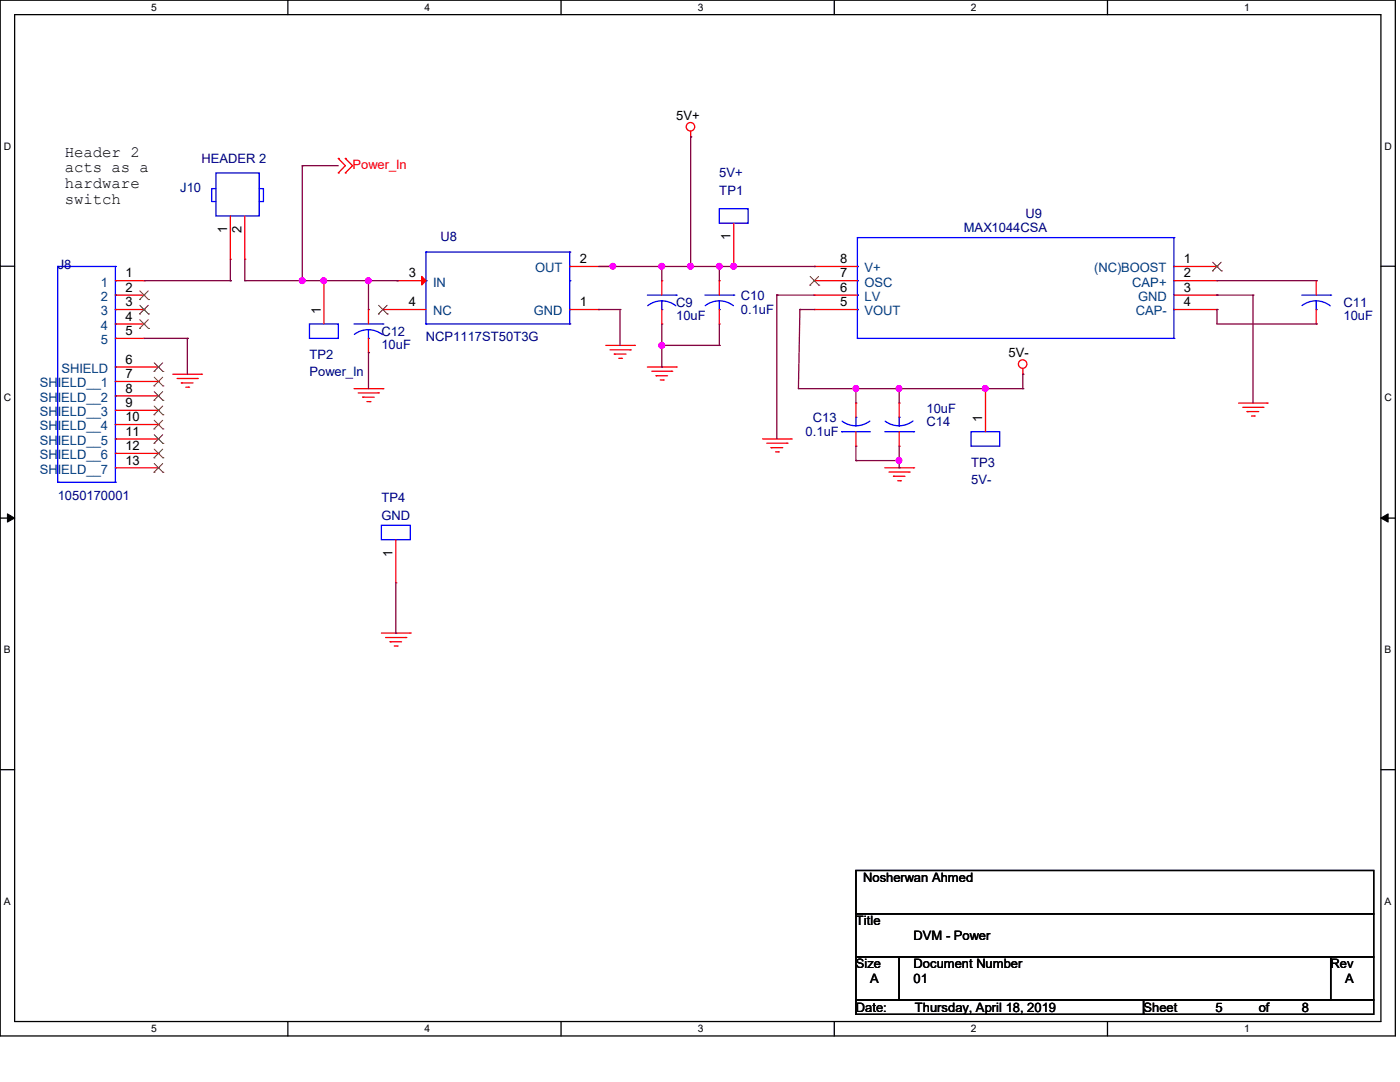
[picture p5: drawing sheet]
<svg xmlns="http://www.w3.org/2000/svg" width="279mm" height="216mm" viewBox="0 0 279 216" stroke-linecap="round" stroke-linejoin="round" font-family="sans-serif">
<path d="M0 0h278.5v206.7h-278.5zM2.9 2.9h272.7v200.9h-272.7z" fill="none" stroke="#000" stroke-width=".25"/>
<g fill="#fff">
<path d="M30.2 .3h1.1v2.3h-1.1z"/>
<path d="M30.2 204.1h1.1v2.3h-1.1z"/>
</g>
<path d="M57.4 0v2.9M57.4 203.8v2.9" fill="none" stroke="#000" stroke-width=".25"/>
<g fill="#fff">
<path d="M84.7 .3h1.1v2.3h-1.1z"/>
<path d="M84.7 204.1h1.1v2.3h-1.1z"/>
</g>
<path d="M112 0v2.9M112 203.8v2.9" fill="none" stroke="#000" stroke-width=".25"/>
<g fill="#fff">
<path d="M139.2 .3h1.1v2.3h-1.1z"/>
<path d="M139.2 204.1h1.1v2.3h-1.1z"/>
</g>
<path d="M166.5 0v2.9M166.5 203.8v2.9" fill="none" stroke="#000" stroke-width=".25"/>
<g fill="#fff">
<path d="M193.8 .3h1.1v2.3h-1.1z"/>
<path d="M193.8 204.1h1.1v2.3h-1.1z"/>
</g>
<path d="M221 0v2.9M221 203.8v2.9" fill="none" stroke="#000" stroke-width=".25"/>
<g fill="#fff">
<path d="M248.3 .3h1.1v2.3h-1.1z"/>
<path d="M248.3 204.1h1.1v2.3h-1.1z"/>
<path d="M.8 28h1.4v2.3h-1.4z"/>
<path d="M276.3 28h1.4v2.3h-1.4z"/>
<path d="M.8 78.2h1.4v2.3h-1.4z"/>
<path d="M276.3 78.2h1.4v2.3h-1.4z"/>
</g>
<path d="M0 53.1h2.9M275.6 53.1h2.9" fill="none" stroke="#000" stroke-width=".25"/>
<g fill="#fff">
<path d="M.8 128.5h1.3v2.2h-1.3z"/>
<path d="M276.3 128.5h1.3v2.2h-1.3z"/>
</g>
<path d="M0 103.4h2.9M275.6 103.4h2.9" fill="none" stroke="#000" stroke-width=".25"/>
<path d="M1.5 102.5l1.4 .9-1.4 .8zM275.6 103.4l1.4-.9v1.7z" fill="#000" stroke="#000" stroke-width=".2"/>
<g fill="#fff">
<path d="M.8 178.7h1.3v2.2h-1.3z"/>
<path d="M276.3 178.7h1.3v2.2h-1.3z"/>
</g>
<path d="M0 153.6h2.9M275.6 153.6h2.9M170.8 173.7h103.4v8.6h-103.4zM170.8 182.3h103.4v8.6h-103.4zM170.8 190.9h8.7v8.6h-8.7zM170.8 199.5h57.4v2.9h-57.4zM179.5 190.9h86.1v8.6h-86.1zM228.2 199.5h46v2.9h-46zM265.6 190.9h8.6v8.6h-8.6z" fill="none" stroke="#000" stroke-width=".25"/>
<g fill="none" stroke="#f00" stroke-width=".25">
<path d="M67.5 34.5h.1M67.5 31.6h.1M67.5 31.6l1.4 1.5-1.4 1.4M68.9 34.5h.1M68.9 31.6h.1M68.9 31.6l1.5 1.5-1.5 1.4M137.8 27.3h.1M137.8 26.2v1.1M23 56h5.7M23 58.9h5.7M28.7 56h.1M28.7 58.9h.1"/>
<path d="M46 51.7h.1M46 43.1v8.6M48.9 51.7h.1M48.9 43.1v8.6M64.6 56h.1M64.6 56v8.6M79.2 56h.1M79.2 56h5.8M113.7 53.2h8.6M122.3 53.2h.1M132.1 56h.1M132.1 56v2.9"/>
<path d="M143.6 56h.1M143.6 56v2.9M146.4 53.2h.1M146.4 44.5v8.7M162.5 58.9h.1M162.5 56h.1M162.5 53.2h.1M162.5 56h8.6M162.5 58.9h8.6M162.5 53.2h8.6M234.3 56h8.6M234.3 58.9h8.6"/>
<path d="M234.3 53.2h8.6M242.9 53.2h.1M242.9 56h.1M242.9 58.9h.1M262.7 56h.1M262.7 56v2.9M23 73.2h8.6M23 76.1h8.6M23 79h8.6M23 61.8h5.7M23 64.6h5.7M23 67.5h5.7"/>
<path d="M28.7 61.8h.1M28.7 64.6h.1M28.7 67.5h.1M31.6 76.1h.1M31.6 73.2h.1M31.6 79h.1M34.5 74.7h5.7M35.3 75.5h4.1M36.2 76.4h.1M36.2 76.4h2.3M37.1 77.3h.5M37.6 77.3h.1"/>
<path d="M39.4 75.5h.1M40.2 74.7h.1M70.7 77.6h5.7M71.5 78.4h4M72.4 79.2h.1M72.4 79.2h2.3M73.5 61.8h.1M73.5 70.4h.1M73.5 61.8v2.8M73.5 67.5v2.9M75.5 78.4h.1M76.4 77.6h.1"/>
<path d="M76.4 61.8h.1M76.4 61.8h8.6M113.7 61.8h5.8M119.5 61.8h.1M120.9 68.9h5.7M121.8 69.8h4M122.6 70.7h.1M122.6 70.7h2.3M123.5 71.5h.5M124 71.5h.1M125.8 69.8h.1M126.6 68.9h.1"/>
<path d="M129.2 73.2h5.8M130.1 74.1h4M130.9 75h.1M130.9 75h2.3M131.8 75.8h.6M132.1 64.6h.1M132.1 61.8v2.8M132.4 75.8h.1M134.1 74.1h.1M135 73.2h.1M143.6 64.6h.1M143.6 61.8v2.8"/>
<path d="M162.5 61.8h.1M162.5 61.8h8.6M196.7 77.6h.1M196.7 77.6v8.5M204.1 74.7h.1M204.1 73.5v1.2M234.3 61.8h8.6M242.9 61.8h.1M262.7 64.6h.1M262.7 61.8v2.8M23 87.6h8.6M23 93.3h8.6"/>
<path d="M23 90.5h8.6M23 84.7h8.6M23 81.9h8.6M31.6 90.5h.1M31.6 87.6h.1M31.6 84.7h.1M31.6 81.9h.1M31.6 93.3h.1M73.2 80.1h.6M73.8 80.1h.1M152.2 87.6h5.7M153 88.4h4.1"/>
<path d="M153.9 89.3h.1M153.9 89.3h2.3M154.8 90.2h.5M155.3 90.2h.1M157.1 88.4h.1M157.9 87.6h.1M170.8 89h.1M170.8 80.4h.1M170.8 80.4v2.9M170.8 86.1v2.9M176.6 93.3h5.7M177.4 94.2h4"/>
<path d="M178.3 95h.1M178.3 95h2.3M179.2 95.9h.5M179.5 89h.1M179.5 80.4h.1M179.5 80.4v2.9M179.5 86.1v2.9M179.7 95.9h.1M181.4 94.2h.1M182.3 93.3h.1M247.2 80.4h5.7M248 81.3h4.1"/>
<path d="M248.9 82.1h.1M248.9 82.1h2.3M249.8 83h.5M250.3 83h.1M252.1 81.3h.1M252.9 80.4h.1M79 116.3h.1M79 107.7v8.6M76.1 126.3h5.8M77 127.2h4M77.9 128.1h.1M77.9 128.1h2.2"/>
<path d="M78.7 128.9h.5M79.2 128.9h.1M81 127.2h.1M81.9 126.3h.1"/>
<circle cx="137.8" cy="25.3" r=".85"/>
<circle cx="204.1" cy="72.6" r=".85"/>
</g>
<g fill="none" stroke="#00f" stroke-width=".25">
<path d="M43.1 34.5h8.6v8.6h-8.6zM43.1 37.6h-.9v2.6h.9M51.7 37.6h.9v2.6h-.9M11.5 53.2h.1M11.5 53.2v43M11.5 53.2h11.5M23 53.2h.1M23 56h.1M23 58.9h.1M23 53.2v43M85 50.3h.1M85 56h.1"/>
<path d="M85 50.3v14.3M85 50.3h28.7M113.7 50.3h.1M113.7 53.2h.1M113.7 56h.1M113.7 50.3v14.3M129.2 58.9h5.8M135 58.9h.1M140.7 58.9h5.7M143.6 41.7h5.7v2.8h-5.7zM146.4 58.9h.1M171.1 47.4h.1"/>
<path d="M171.1 58.9h.1M171.1 56h.1M171.1 53.2h.1M171.1 47.4v20.1M171.1 47.4h63.2M234.3 47.4h.1M234.3 53.2h.1M234.3 56h.1M234.3 58.9h.1M234.3 47.4v20.1M259.8 58.9h5.8M265.6 58.9h.1"/>
<path d="M23 61.8h.1M23 64.6h.1M23 67.5h.1M23 73.2h.1M23 76.1h.1M23 79h.1M61.8 64.6h5.7v2.9h-5.7zM70.7 64.6h5.7M73.5 67.5h.1M73.5 65.8l1.5 .2 1.3 .8M73.5 65.8l-1.5 .2-1.3 .7M73.5 65.8v1.7"/>
<path d="M76.4 64.6h.1M85 64.6h.1M85 64.6h28.7M113.7 64.6h.1M113.7 61.8h.1M132.1 61.8h.1M132.1 60l1.5 .3 1.3 .7M132.1 60l-1.5 .3-1.3 .7M132.1 60v1.8M143.6 61.8h.1M143.6 60l1.4 .3 1.4 .7M143.6 60l-1.5 .3-1.4 .7"/>
<path d="M143.6 60v1.8M171.1 67.5h.1M171.1 61.8h.1M171.1 67.5h63.2M234.3 67.5h.1M234.3 61.8h.1M262.7 61.8h.1M262.7 60l1.5 .3 1.3 .7M262.7 60l-1.5 .3-1.4 .7M262.7 60v1.8M11.5 96.2h.1M11.5 96.2h11.5"/>
<path d="M23 96.2h.1M23 81.9h.1M23 84.7h.1M23 87.6h.1M23 90.5h.1M23 93.3h.1M168 86.1h.1M168 86.1h5.7M170.8 83.3h.1M170.8 83.3v1.7M173.6 84a4.6 4.6 0 0 1-5.5 0M176.6 86.1h5.7"/>
<path d="M179.5 83.3h.1M179.5 83.3v1.7M182.2 84l-1.3 .7-1.4 .3-1.5-.3-1.3-.7M182.3 86.1h.1M193.8 86.1h5.7v2.9h-5.7zM76.1 104.8h5.8v2.9h-5.8z"/>
</g>
<g fill="none" stroke="#804000" stroke-width=".2">
<path d="M27.9 59.8h.1M27.9 58l1.7 1.8M29.6 58l-1.7 1.8M29.6 59.8h.1M161.6 56.9h.1M161.7 55.2l1.7 1.7M163.4 55.2l-1.8 1.7M163.4 56.9h.1M242 54.1h.1M242 52.3l1.8 1.8M243.7 52.3l-1.7 1.8M243.8 54.1h.1"/>
<path d="M27.9 62.7h.1M27.9 65.5h.1M27.9 60.9l1.7 1.8M27.9 63.8l1.7 1.7M29.6 60.9l-1.7 1.8M29.6 63.8l-1.7 1.7M29.6 62.7h.1M29.6 65.5h.1M30.7 77h.1M30.7 74.1h.1M30.7 79.9h.1M30.8 75.3l1.7 1.7"/>
<path d="M30.8 72.4l1.7 1.7M30.8 78.1l1.7 1.8M32.5 75.3l-1.8 1.7M32.5 72.4l-1.8 1.7M32.5 78.1l-1.8 1.8M32.5 77h.1M32.5 74.1h.1M32.5 79.9h.1M75.5 62.7h.1M75.6 60.9l1.7 1.8M77.3 60.9l-1.8 1.8M77.3 62.7h.1"/>
<path d="M30.7 91.4h.1M30.7 88.5h.1M30.7 85.6h.1M30.7 82.8h.1M30.7 94.2h.1M30.8 89.6l1.7 1.8M30.8 86.7l1.7 1.8M30.8 83.9l1.7 1.7M30.8 81l1.7 1.8M30.8 92.5l1.7 1.7M32.5 89.6l-1.8 1.8M32.5 86.7l-1.8 1.8"/>
<path d="M32.5 83.9l-1.8 1.7M32.5 81l-1.8 1.8M32.5 92.5l-1.8 1.7M32.5 91.4h.1M32.5 88.5h.1M32.5 85.6h.1M32.5 82.8h.1M32.5 94.2h.1"/>
</g>
<path d="M84.2 55.2l.8 .8-.8 .9z" fill="#f00" stroke="#f00" stroke-width=".25"/>
<g fill="none" stroke="#800040" stroke-width=".25">
<path d="M60.3 33.1h.1M60.3 33.1h7.2M60.3 33.1v22.9M137.8 27.3h.1M137.8 27.3v25.9M28.7 56h17.3M46 56h.1M46 51.7v4.3M48.9 56h.1M48.9 56h30.3M48.9 51.7v4.3M60.3 56h.1"/>
<path d="M64.6 56h.1M73.5 56h.1M73.5 56v5.8M79.2 56h.1M119.5 53.2h43M122.3 53.2h.1M132.1 53.2h.1M132.1 53.2v2.8M137.8 53.2h.1M143.6 53.2h.1M143.6 53.2v2.8M146.4 53.2h.1"/>
<path d="M155 58.9h.1M155 58.9h7.5M155 58.9v28.7M162.5 53.2h.1M242.9 58.9h.1M242.9 56h19.8M242.9 58.9h7.2M250.1 58.9h.1M250.1 58.9v21.5M262.7 56h.1M28.7 67.5h8.7M37.4 67.5h.1"/>
<path d="M37.4 67.5v7.2M73.5 70.4h.1M73.5 70.4v7.2M119.5 61.8h.1M119.5 61.8h4.2M123.7 61.8h.1M123.7 61.8v7.1M132.1 68.9h.1M132.1 73.2h.1M132.1 64.6v8.6M132.1 68.9h11.5M143.6 68.9h.1"/>
<path d="M143.6 64.6v4.3M159.6 61.8h.1M159.6 61.8h2.9M159.6 61.8l-.3 15.8h44.8M170.8 77.6h.1M170.8 77.6v2.8M179.5 77.6h.1M179.5 77.6v2.8M196.7 77.6h.1M204.1 74.7h.1M204.1 77.6h.1M204.1 74.7v2.9"/>
<path d="M242.9 61.8h.1M242.9 61.8v2.8h19.8M262.7 64.6h.1M170.8 91.9h.1M170.8 89v2.9M170.8 91.9h8.7M179.5 91.9h.1M179.5 93.3h.1M179.5 89v4.3M79 116.3v10M79 126.3h.1"/>
</g>
<g fill="#f0f" stroke="#f0f" stroke-width=".25">
<circle cx="132.1" cy="53.1" r=".56"/>
<circle cx="60.3" cy="56" r=".56"/>
<circle cx="64.6" cy="56" r=".55"/>
<circle cx="73.5" cy="56" r=".55"/>
<circle cx="146.4" cy="53.1" r=".56"/>
<circle cx="196.6" cy="77.5" r=".55"/>
<circle cx="122.3" cy="53.1" r=".55"/>
<circle cx="179.4" cy="77.5" r=".55"/>
<circle cx="143.6" cy="53.1" r=".55"/>
<circle cx="137.8" cy="53.1" r=".55"/>
<circle cx="132.1" cy="68.9" r=".56"/>
<circle cx="170.8" cy="77.5" r=".55"/>
<circle cx="179.4" cy="91.9" r=".55"/>
</g>
<g font-size="3.1">
<text x="13" y="31.2">Header 2</text>
<text x="13" y="34.4">acts as a</text>
<text x="13" y="37.5">hardware</text>
<text x="13" y="40.6">switch</text>
</g>
<g font-size="2.6">
<text x="135" y="23.9">5V+</text>
<text x="45.3" y="46.5" transform="rotate(-90 45.3 46.5)">1</text>
<text x="48.2" y="46.5" transform="rotate(-90 48.2 46.5)">2</text>
<text x="145.8" y="48" transform="rotate(-90 145.8 48)">1</text>
<text x="115.7" y="52.5">2</text>
<text x="167.7" y="52.5">8</text>
<text x="236.3" y="52.5">1</text>
<text x="25" y="55.4">1</text>
<text x="25" y="58.3">2</text>
<text x="81.6" y="55.4">3</text>
<text x="167.7" y="58.3">6</text>
<text x="167.7" y="55.4">7</text>
<text x="236.3" y="55.4">2</text>
<text x="236.3" y="58.3">3</text>
<text x="25" y="61.1">3</text>
<text x="25" y="64">4</text>
<text x="64" y="62.7" transform="rotate(-90 64 62.7)">1</text>
<text x="81.6" y="61.1">4</text>
<text x="115.7" y="61.1">1</text>
<text x="167.7" y="61.1">5</text>
<text x="236.3" y="61.1">4</text>
<text x="25" y="66.9">5</text>
<text x="201.3" y="71.2">5V-</text>
<text x="25" y="75.5">7</text>
<text x="25" y="72.6">6</text>
<text x="25" y="81.2">9</text>
<text x="25" y="78.4">8</text>
<text x="25" y="89.8">12</text>
<text x="25" y="87">11</text>
<text x="25" y="84.1">10</text>
<text x="196" y="84.2" transform="rotate(-90 196 84.2)">1</text>
<text x="25" y="92.7">13</text>
<text x="78.4" y="111.1" transform="rotate(-90 78.4 111.1)">1</text>
<text x="172.3" y="176">Nosherwan Ahmed</text>
<text x="170.8" y="184.7">Title</text>
<text x="182.3" y="187.5">DVM - Power</text>
<text x="170.8" y="193.3">Size</text>
<text x="173.7" y="196.1">A</text>
<text x="182.3" y="196.1">01</text>
<text x="182.3" y="193.3">Document Number</text>
<text x="265.6" y="193.3">Rev</text>
<text x="268.4" y="196.1">A</text>
<text x="170.8" y="201.8">Date:</text>
<text x="182.6" y="201.8">Thursday, April 18, 2019</text>
<text x="228.2" y="201.8">Sheet</text>
<text x="242.6" y="201.8">5</text>
<text x="251.2" y="201.8">of</text>
<text x="259.8" y="201.8">8</text>
</g>
<g font-size="2.6" fill="#000080">
<text x="40.2" y="32.5">HEADER 2</text>
<text x="143.6" y="35.4">5V+</text>
<text x="35.9" y="38.3">J10</text>
<text x="143.6" y="38.8">TP1</text>
<text x="192.4" y="46.3">MAX1044CSA</text>
<text x="204.7" y="43.4">U9</text>
<text x="11.5" y="53.8">J8</text>
<text x="87.9" y="48">U8</text>
<text x="147.9" y="59.8">C10</text>
<text x="135" y="61.2">C9</text>
<text x="135" y="63.8">10uF</text>
<text x="147.9" y="62.7">0.1uF</text>
<text x="268.1" y="61.2">C11</text>
<text x="268.1" y="63.8">10uF</text>
<text x="61.8" y="71.5">TP2</text>
<text x="76.1" y="67">C12</text>
<text x="76.1" y="69.6">10uF</text>
<text x="85" y="68.1">NCP1117ST50T3G</text>
<text x="61.8" y="75">Power_In</text>
<text x="184.9" y="82.5">10uF</text>
<text x="160.8" y="87">0.1uF</text>
<text x="162.2" y="84.2">C13</text>
<text x="184.9" y="85">C14</text>
<text x="193.8" y="93.1">TP3</text>
<text x="11.5" y="99.7">1050170001</text>
<text x="76.1" y="100.2">TP4</text>
<text x="193.8" y="96.5">5V-</text>
<text x="76.1" y="103.7">GND</text>
</g>
<text font-size="2.6" fill="#f00" x="70.4" y="33.7">Power_In</text>
<g font-size="2.6" fill="#004080">
<text x="20.2" y="57.2">1</text>
<text x="86.4" y="57.2">IN</text>
<text x="106.8" y="54.4">OUT</text>
<text x="172.6" y="57.2">OSC</text>
<text x="172.6" y="54.4">V+</text>
<text x="218.4" y="54.4">(NC)BOOST</text>
<text x="226" y="57.2">CAP+</text>
<text x="20.2" y="60.1">2</text>
<text x="20.2" y="62.9">3</text>
<text x="20.2" y="65.8">4</text>
<text x="86.4" y="62.9">NC</text>
<text x="106.6" y="62.9">GND</text>
<text x="172.6" y="62.9">VOUT</text>
<text x="172.6" y="60.1">LV</text>
<text x="226.7" y="62.9">CAP-</text>
<text x="227.1" y="60.1">GND</text>
<text x="20.2" y="68.7">5</text>
<text x="8" y="77.3">SHIELD__1</text>
<text x="12.3" y="74.4">SHIELD</text>
<text x="8" y="83.1">SHIELD__3</text>
<text x="8" y="80.2">SHIELD__2</text>
<text x="8" y="88.8">SHIELD__5</text>
<text x="8" y="85.9">SHIELD__4</text>
<text x="8" y="91.7">SHIELD__6</text>
<text x="8" y="94.5">SHIELD__7</text>
</g>
<g font-size="2.1">
<text x="30.2" y="2.2">5</text>
<text x="84.7" y="2.2">4</text>
<text x="139.2" y="2.2">3</text>
<text x="193.8" y="2.2">2</text>
<text x="248.3" y="2.2">1</text>
<text x=".8" y="29.8">D</text>
<text x="276.3" y="29.8">D</text>
<text x=".8" y="80.1">C</text>
<text x="276.3" y="80.1">C</text>
<text x=".8" y="130.3">B</text>
<text x="276.3" y="130.3">B</text>
<text x=".8" y="180.5">A</text>
<text x="276.3" y="180.5">A</text>
<text x="30.2" y="206">5</text>
<text x="84.7" y="206">4</text>
<text x="139.2" y="206">3</text>
<text x="193.8" y="206">2</text>
<text x="248.3" y="206">1</text>
</g>
</svg>
